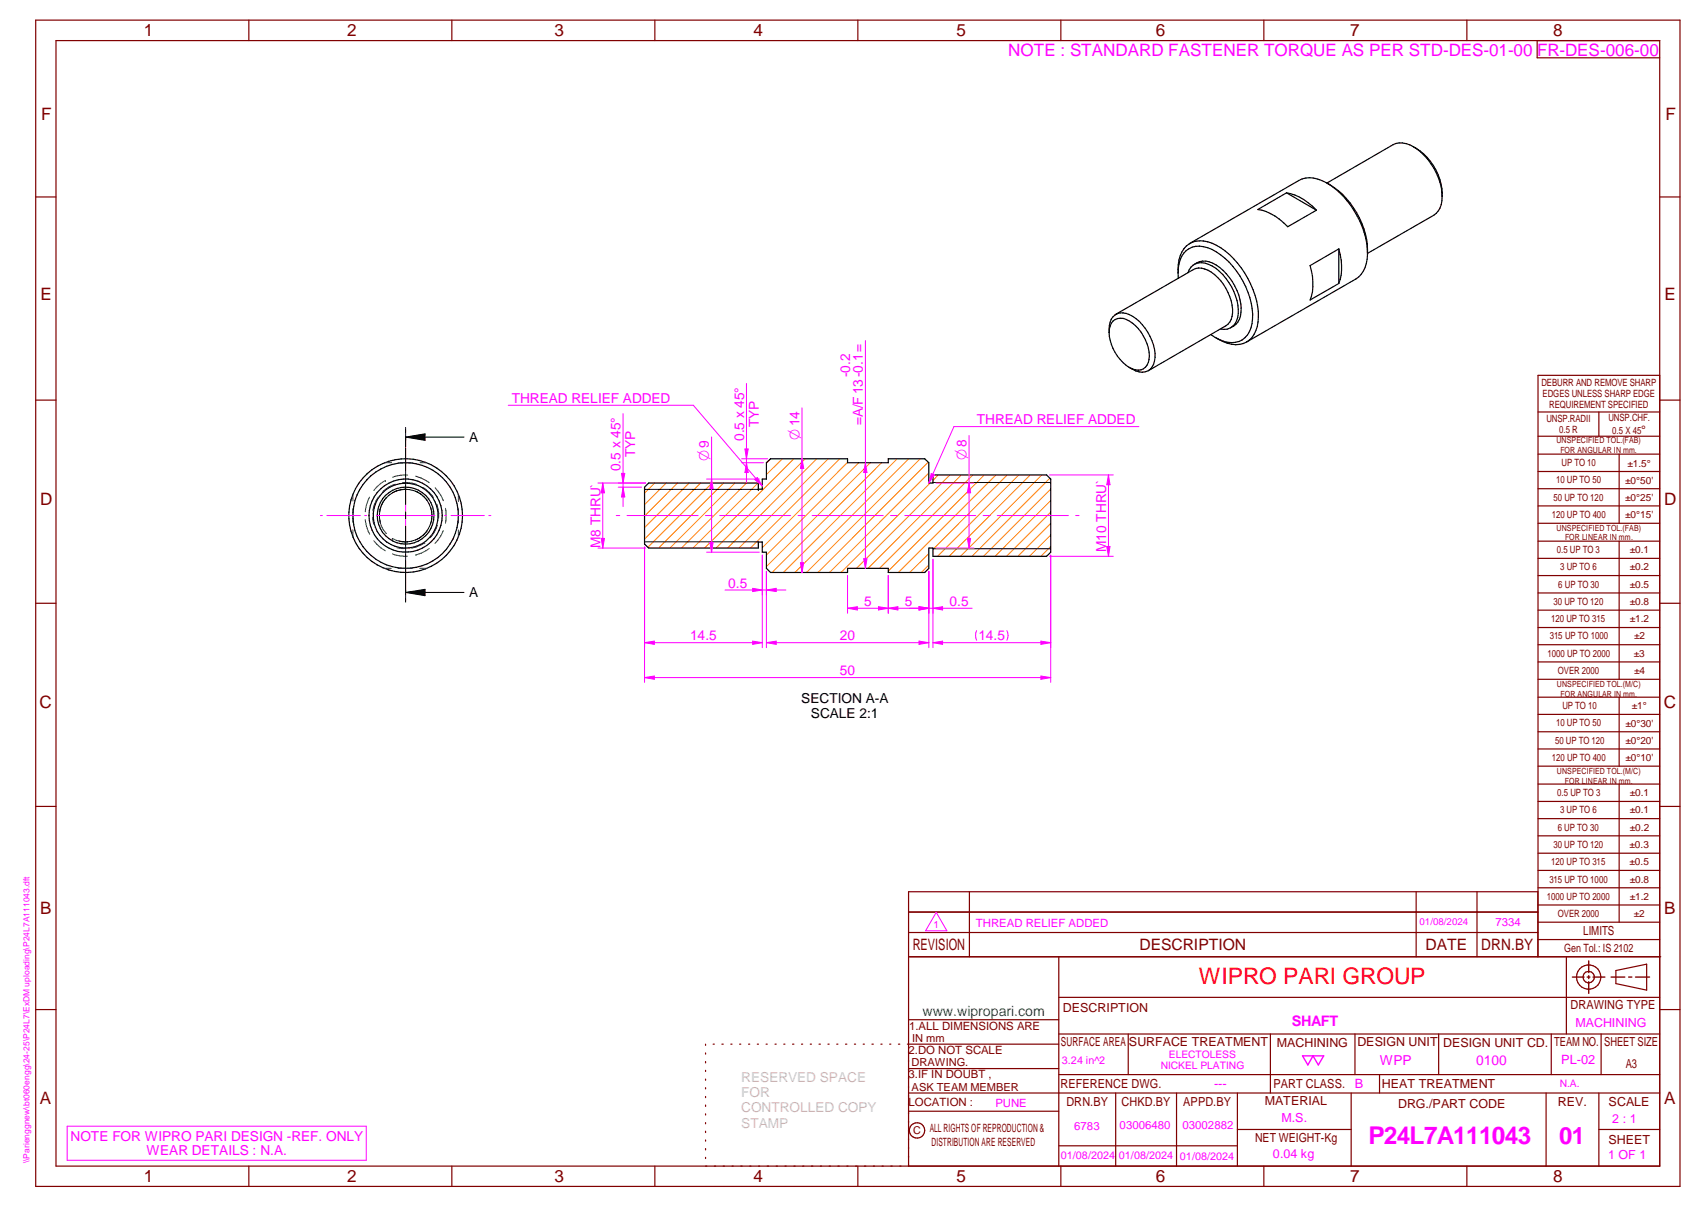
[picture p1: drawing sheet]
<svg xmlns="http://www.w3.org/2000/svg" width="420mm" height="297mm" viewBox="0 0 420 297" stroke-linecap="round" stroke-linejoin="round" font-family="sans-serif">
<g fill="none" stroke="#800000" stroke-width=".3">
<path d="M8.8 5h405v287h-405zM13.8 10h395v277h-395zM61.3 5v5M111.3 5v5M161.3 5v5M211.3 5v5M261.3 5v5M311.3 5v5M361.3 5v5M378.6 10v4.2h30.2M8.8 48.5h5M408.8 48.5h5"/>
<path d="M8.8 98.5h5M408.8 92.4h-30v143.1M408.8 98.5h5M378.8 101.4h30M378.8 107.4h30M378.8 111.8h30M378.8 116h30M393.8 101.4v6M398.8 111.8v17M378.8 120.3h30M378.8 124.5h30M378.8 128.8h30"/>
<path d="M378.8 133.2h30M378.8 137.4h30M398.8 133.2v34M8.8 148.5h5M378.8 141.6h30M378.8 145.9h30M378.8 150.2h30M378.8 154.4h30M378.8 158.7h30M408.8 148.5h5M378.8 162.9h30M378.8 167.2h30"/>
<path d="M378.8 171.6h30M378.8 175.8h30M398.8 171.6v17M8.8 198.5h5M378.8 180.1h30M378.8 184.3h30M378.8 188.6h30M378.8 193h30M378.8 197.2h30M398.8 193v33.9M408.8 198.5h5M238.7 219.5v16"/>
<path d="M348.8 219.5v16M363.8 219.5v16M378.8 201.5h30M378.8 205.7h30M378.8 210h30M378.8 214.2h30M378.8 218.5h30M223.8 235.5h185.2M223.8 229.5h154.9M223.8 224.5h154.9M260.8 235.5v51.5M378.7 235.5v-16h-154.9v67.5"/>
<path d="M378.8 222.7h30M378.8 226.9h30M378.8 231.2h30M385.8 235.5v19M398 238.8l7.5-1.5v6.4l-7.5-1.6zM8.8 248.5h5M173.8 257v.3M173.8 259.1v.3M175.6 257h.3M177.8 257h.3M180 257h.3M182.1 257h.3"/>
<path d="M184.4 257h.2M186.5 257h.3M188.7 257h.3M190.9 257h.3M193 257h.3M195.2 257h.3M197.4 257h.3M199.5 257h.3M201.7 257h.3M203.9 257h.3M206.1 257h.3M208.2 257h.4"/>
<path d="M210.4 257h.3M212.6 257h.3M214.7 257h.4M216.9 257h.3M219.1 257h.3M221.3 257h.3M223.8 251h37M260.8 257h-37.3M260.8 245.4h148M260.8 254.5h148M277.9 254.5v10M312.9 254.5v14.5"/>
<path d="M333.7 254.5v10M354.3 254.5v10M382 254.5v10M394.3 254.5v10M408.8 248.5h5M173.8 261.2v.4M173.8 263.4v.3M173.8 265.6v.3M173.8 267.7v.3M173.8 269.8v.3M173.8 271.9v.4M173.8 274.1v.3"/>
<path d="M173.8 276.3v.3M173.8 278.4v.3M223.8 269h185M223.8 263h37M223.8 273.5h37M260.8 264.5h148M274.8 269v18M289.8 269v18M304.7 269v18M304.7 278h28.1M332.8 269v18M339.8 264.5v4.5"/>
<path d="M380.8 269v18M393.8 269v18M393.8 278h15M61.3 287v5M111.3 287v5M161.3 287v5M173.8 280.5v.3M173.8 282.7v.3M173.8 284.8v.3M211.3 287v5M260.8 282h43.9M261.3 287v5"/>
<path d="M311.3 287v5M361.3 287v5"/>
<circle cx="391.3" cy="240.5" r="2.99"/>
<circle cx="391.3" cy="240.5" r="1.41"/>
<circle cx="225.9" cy="278.2" r="1.89"/>
</g>
<g fill="none" stroke="#f0f" stroke-width=".25">
<path d="M99.9 105.9v.5M99.9 107.5v8.2M99.9 116.8v.5M99.9 119.7v14.4M78.9 126.9h.5M80.5 126.9h8.3M89.8 126.9h.5M92.7 126.9h14.4M99.9 136.5v.4M99.9 138v8.3M109.5 126.9h.5M111.1 126.9h8.2"/>
<path d="M120.4 126.9h.5M151.8 126.9h.8M154.4 126.9h17.5M173.7 126.9h1.7M177.2 126.9h17.5M196.5 126.9h1.7M200 126.9h17.5M212.7 137.5h.8l-.4 2.4zM219.3 126.9h1.7M222.8 126.9h17.5M242.1 126.9h1.7M245.6 126.9h17.5"/>
<path d="M264.9 126.9h.9M99.9 147.4v.5M16.5 277.2h73.7v8.3h-73.7z"/>
</g>
<path d="M391.3 236.5v2.9M387.3 240.5h2.8M390.9 240.5h.7M391.3 240.1v.7M391.3 241.6v2.9M392.3 240.5h3M396.8 240.5h3.4M401.1 240.5h.8M402.8 240.5h3.5" fill="none" stroke="#800000" stroke-width=".34"/>
<path d="M320.8 259.8h5.2l-1.3 2.3-1.3-2.3-1.3 2.3z" fill="none" stroke="#f0f" stroke-width=".34"/>
<g fill="none" stroke="#008000" stroke-width=".25">
<path d="M94.7 113.9h1.7M94.9 118.2h.1M94.9 118.2l-1.1 .8-1.7 1.7M97.4 119.2a7.2 7.2 0 0 0-3.1 1.7M98.2 113.9h3.5M99.2 118.7h1.2l2.2 .5M100.4 116.9a8.5 8.5 0 0 0-3.7 .5M102.4 117.2l1.3 .4 2 1.2M103.5 113.9h1.6M86.9 121.7v1.6M86.9 125.1v3.5M86.9 130.4v1.7"/>
<path d="M89.9 127.9a8.9 8.9 0 0 0 1.1 3.5M91 122.3l-.8 2-.3 1.6M91.8 127.3l.2 1.7M91.9 125.5h.1M92.1 133.1l1.7 1.7 1.1 .8M93.2 122.3l-1.1 2-.2 1.2M93.5 127.9a6.1 6.1 0 0 0 1.7 3.4M94.7 139.9h1.6M95.1 122.5a5.6 5.6 0 0 0-1.6 3.4M96.6 132.5h.1M96.6 132.5a6 6 0 0 0 3.8 .9M96.7 136.3a7.9 7.9 0 0 0 3.7 .6"/>
<path d="M97.8 134.8l1.7 .2M98.1 139.9h3.5M100.4 120.4a6.3 6.3 0 0 0-3.8 .8M102.3 120.9a6.2 6.2 0 0 1 2.9 2.3M103.4 139.9h1.7M104.3 120a7.7 7.7 0 0 1 2.4 2.4M104.6 133.6l-1 .6-2.3 .7M104.6 133.6h.1M105.3 130.6a6.6 6.6 0 0 1-3 2.3M105.7 135a8.3 8.3 0 0 1-3.4 1.6M106.1 125a6.3 6.3 0 0 1 0 3.8M107.2 120.1a8.8 8.8 0 0 1 2 3.1"/>
<path d="M107.6 124.1l.5 2.3-.1 1.1M107.6 124.1h.1M107.7 129.3a7.3 7.3 0 0 1-1.8 3M109.2 130.6a8.5 8.5 0 0 1-2.1 3.1M109.7 125.1l.2 1.8-.2 1.8M112.9 121.7v1.7M112.9 125.2v3.5M112.9 130.4v1.7"/>
</g>
<g fill="none" stroke="#000" stroke-width=".3">
<path d="M348.1 36.1a13.7 13.7 0 0 1 7.1 12.2M348.1 36.1a5.1 5.1 0 0 0-5-.5l-16.3 9.4M348.1 36.1a15.9 15.9 0 0 1 7 11.1M293 59.9l26.9-15.5a6.5 6.5 0 0 1 6.7 .6 21.9 21.9 0 0 1 10.2 17.6 7.1 7.1 0 0 1-2.9 6.1l-26.9 15.5M316.9 47.5a12.7 12.7 0 0 1 7.3 4.2M316.9 47.5l-7.1 4.1a12.9 12.9 0 0 1 7.3 4.2l7.1-4.1M316.9 47.5l7.3 4.2M326.9 45.1a20 20 0 0 1 9.9 17.1M355.2 47.5v.8M355.2 48.3a5 5 0 0 1-2.1 4.7l-16.3 9.4M274.8 77.3l19.1-11a4.6 4.6 0 0 1 5.2 1.3 12.3 12.3 0 0 1 4.3 10.3 3.3 3.3 0 0 1-1.5 2.3l-19.1 11M290.1 67.1a7.5 7.5 0 0 1 2.8-7.1 7.2 7.2 0 0 1 7.8 1 21.9 21.9 0 0 1 9.2 17 7.1 7.1 0 0 1-2.9 6.2"/>
<path d="M290.2 68.5a7.3 7.3 0 0 1 2.6-7.3 7.2 7.2 0 0 1 7.8 1.5 20.1 20.1 0 0 1 7.9 15.8 5.3 5.3 0 0 1-5.1 5.8 9 9 0 0 1-5.2-2M292.6 67.1a3.5 3.5 0 0 1 5.1-2 13.2 13.2 0 0 1 7.1 13 3.7 3.7 0 0 1-1.7 2.5M294.1 65.1a4.9 4.9 0 0 1 6.3 .7 13.3 13.3 0 0 1 5.1 12 3.9 3.9 0 0 1-2.4 2.8M329.7 61.3a13.7 13.7 0 0 1 0 8.5M329.7 61.3l-7 4.1a13.5 13.5 0 0 1 0 8.4l7-4M329.7 61.3v8.5M273.2 81.8a10.7 10.7 0 0 0 5.7 9M273.2 81.8a3 3 0 0 1 2.7-3.5 8 8 0 0 1 6.2 5.4 6.2 6.2 0 0 1 0 6.7 2.72 2.72 0 0 1-3.2 .4M273.2 81.8a4.5 4.5 0 0 1 2-4.6 6.1 6.1 0 0 1 6.1 2.7 10.6 10.6 0 0 1 2.8 9.7l-.7 1.2-.6 .4M278.8 90.8a4 4 0 0 0 4 .4M299.3 83.1a7.6 7.6 0 0 0 7.7 1.1M303.1 80.6l-.8 .4h-1.7"/>
<path d="M159.8 118.9h27v1.5h.9v-2.5h1.1v-4l1-1h18.9v1h10.1v-1h8.9l1.1 1v5h1v-2h28l1 1v18l-1 1h-28v-2h-1v5l-1.1 1h-8.9v-1h-10.1v1h-18.9l-1-1v-4h-1.1v-2.5h-.9v1.5h-27l-1.1-1v-14zM186.8 133.4h.1M186.8 120.4h.1"/>
<circle cx="99.9" cy="126.9" r="7"/>
<circle cx="99.9" cy="126.9" r="13"/>
<circle cx="99.9" cy="126.9" r="14"/>
<circle cx="99.9" cy="126.9" r="8"/>
<circle cx="99.9" cy="126.9" r="9"/>
</g>
<g fill="none" stroke="#000" stroke-width=".25">
<path d="M99.9 105.2v4.8M99.9 110.2v14M99.9 107.6h14.4M99.9 107.6l4.8-.8v1.6zM229.8 118.7h29M93.7 128.6a6.5 6.5 0 0 1 5.7-8.1 6.5 6.5 0 0 1 7 7 6.5 6.5 0 0 1-8.2 5.6M99.9 125.9v1.8M99.9 129.5v18.7M158.7 120.4h28.1M158.7 133.3h28.1M229.8 135h29M99.9 145.8l4.8-.8v1.6z"/>
<path d="M99.9 145.8h14.4"/>
</g>
<path d="M99.9 107.6l4.8-.8v1.6zM99.9 145.8l4.8-.8v1.6z" fill="#000"/>
<g fill="none" stroke="#ff8000" stroke-width=".25">
<path d="M161.2 118.9l-2.5 2.5M164.1 118.9l-5.4 5.3M166.9 118.9l-8.2 8.1M169.7 118.9l-11 10.9M172.5 118.9l-13.8 13.8M175.4 118.9l-15.9 15.8M178.2 118.9l-16 16M181 118.9l-16 16M183.8 118.9l-16 16M186.7 118.9l-16 16M189.9 112.9l-1.1 1.1M192.7 112.9l-3.9 3.9"/>
<path d="M195.5 112.9l-22 22M198.3 112.9l-22 22M201.2 112.9l-22 22M204 112.9l-22 22M206.8 112.9l-22 22M208.7 113.8l-21 21M211.5 113.9l-22.7 22.7M214.3 113.9l-25.5 25.5M217.1 113.9l-26.9 27M221 112.9l-28.1 28M223.8 112.9l-28 28M226.6 112.9l-28 28"/>
<path d="M228.6 113.7l-27.1 27.2M228.8 116.4l-24.5 24.5M229.1 118.9l-22 22M231.1 116.9l-1.3 1.3M233.9 116.9l-23 23M236.8 116.9l-23 23M239.6 116.9l-23 23M242.4 116.9l-23.6 23.6M245.3 116.9l-24 24M248.1 116.9l-18.3 18.3M250.9 116.9l-20 20M253.7 116.9l-19.9 20"/>
<path d="M256.6 116.9l-20.1 20M258.6 117.7l-19.2 19.2M228.8 136.2l-4.7 4.7M228.8 139l-1.9 1.9M258.8 134.5l-2.4 2.4M258.8 131.7l-5.3 5.2M258.8 128.8l-8.1 8.1M258.8 126l-10.9 10.9M258.8 123.2l-13.7 13.7M258.8 120.4l-16.6 16.5"/>
</g>
<path d="M212.7 137.5h.8l-.4 2.4z" fill="#f0f"/>
<path d="M213.1 113.9l.4 2.4h-.8z" fill="none" stroke="#f0f" stroke-width=".25"/>
<path d="M213.1 113.9l.4 2.4h-.8z" fill="#f0f"/>
<path d="M213.1 83.8v56.1M158.7 134.6v33.3M258.8 136.6v31.3M158.7 166.8l2.5-.4v.8z" fill="none" stroke="#f0f" stroke-width=".25"/>
<path d="M158.7 166.8l2.5-.4v.8z" fill="#f0f"/>
<path d="M256.4 166.4l2.4 .4-2.4 .4z" fill="none" stroke="#f0f" stroke-width=".25"/>
<path d="M256.4 166.4l2.4 .4-2.4 .4z" fill="#f0f"/>
<path d="M188.8 140.6v18.8M188.8 158.2l2.4-.4v.8zM228.8 140.6v18.8M158.7 166.8h100.1" fill="none" stroke="#f0f" stroke-width=".25"/>
<path d="M188.8 158.2l2.4-.4v.8z" fill="#f0f"/>
<path d="M226.3 157.8l2.5 .4-2.5 .4z" fill="none" stroke="#f0f" stroke-width=".25"/>
<path d="M226.3 157.8l2.5 .4-2.5 .4z" fill="#f0f"/>
<path d="M229.8 137.6v13.3M188.8 158.2h40M226.3 149.3l2.5 .4-2.5 .4zM228.8 140.6v10.3" fill="none" stroke="#f0f" stroke-width=".25"/>
<path d="M226.3 149.3l2.5 .4-2.5 .4z" fill="#f0f"/>
<path d="M229.8 149.7l2.3-.4v.8z" fill="none" stroke="#f0f" stroke-width=".25"/>
<path d="M229.8 149.7l2.3-.4v.8z" fill="#f0f"/>
<path d="M229.8 137.6v21.8M258.8 136.6v22.8M224 149.7h15.4M229.8 158.2l2.3-.4v.8zM240.5 155.2a2.89 2.89 0 0 0 0 2.4M248 155.2a2.52 2.52 0 0 1 0 2.4" fill="none" stroke="#f0f" stroke-width=".25"/>
<path d="M229.8 158.2l2.3-.4v.8z" fill="#f0f"/>
<path d="M256.4 157.8l2.4 .4-2.4 .4z" fill="none" stroke="#f0f" stroke-width=".25"/>
<path d="M256.4 157.8l2.4 .4-2.4 .4z" fill="#f0f"/>
<path d="M187.7 136.6v9.8M185.4 144.8l2.3 .4-2.3 .4zM188.8 140.6v5.8M229.8 158.2h29" fill="none" stroke="#f0f" stroke-width=".25"/>
<path d="M185.4 144.8l2.3 .4-2.3 .4z" fill="#f0f"/>
<path d="M188.8 145.2l2.4-.4v.8z" fill="none" stroke="#f0f" stroke-width=".25"/>
<path d="M188.8 145.2l2.4-.4v.8z" fill="#f0f"/>
<path d="M158.7 134.6v24.8M187.7 136.6v22.8M178.6 145.2h14.9M185.4 157.8l2.3 .4-2.3 .4z" fill="none" stroke="#f0f" stroke-width=".25"/>
<path d="M185.4 157.8l2.3 .4-2.3 .4z" fill="#f0f"/>
<path d="M158.7 158.2l2.5-.4v.8z" fill="none" stroke="#f0f" stroke-width=".25"/>
<path d="M158.7 158.2l2.5-.4v.8z" fill="#f0f"/>
<path d="M147.3 118.9h11.7M148.5 118.9l.4 2.4h-.8zM147.3 134.9h11.7M158.7 158.2h29" fill="none" stroke="#f0f" stroke-width=".25"/>
<path d="M148.5 118.9l.4 2.4h-.8z" fill="#f0f"/>
<path d="M148.1 132.5h.8l-.4 2.4z" fill="none" stroke="#f0f" stroke-width=".25"/>
<path d="M148.1 132.5h.8l-.4 2.4z" fill="#f0f"/>
<path d="M148.5 118.9v16M152.3 119.9h5.7M152.3 118.9h6.7M153.1 116.5h.8l-.5 2.4z" fill="none" stroke="#f0f" stroke-width=".25"/>
<path d="M153.1 116.5h.8l-.5 2.4z" fill="#f0f"/>
<path d="M153.4 119.9l.5 2.4h-.8z" fill="none" stroke="#f0f" stroke-width=".25"/>
<path d="M153.4 119.9l.5 2.4h-.8z" fill="#f0f"/>
<path d="M153.4 101.8v22.9M174 117.9h13M175.2 117.9l.4 2.4h-.8zM174 135.9h13" fill="none" stroke="#f0f" stroke-width=".25"/>
<path d="M175.2 117.9l.4 2.4h-.8z" fill="#f0f"/>
<path d="M174.8 133.5h.8l-.4 2.4z" fill="none" stroke="#f0f" stroke-width=".25"/>
<path d="M174.8 133.5h.8l-.4 2.4z" fill="#f0f"/>
<path d="M175.2 107.5v28.4M197.5 112.9l.4 2.4h-.8z" fill="none" stroke="#f0f" stroke-width=".25"/>
<path d="M197.5 112.9l.4 2.4h-.8z" fill="#f0f"/>
<path d="M197.1 138.5h.8l-.4 2.4z" fill="none" stroke="#f0f" stroke-width=".25"/>
<path d="M197.1 138.5h.8l-.4 2.4z" fill="#f0f"/>
<path d="M182.7 113.9h5.3M182.7 112.9h6.3M183.5 110.5h.8l-.5 2.4zM197.5 100.4v40.5" fill="none" stroke="#f0f" stroke-width=".25"/>
<path d="M183.5 110.5h.8l-.5 2.4z" fill="#f0f"/>
<path d="M183.8 113.9l.5 2.4h-.8z" fill="none" stroke="#f0f" stroke-width=".25"/>
<path d="M183.8 113.9l.5 2.4h-.8z" fill="#f0f"/>
<path d="M183.8 94.4v24.3M258.5 116.9h15.7M273 116.9l.4 2.4h-.8zM258.5 136.9h15.7" fill="none" stroke="#f0f" stroke-width=".25"/>
<path d="M273 116.9l.4 2.4h-.8z" fill="#f0f"/>
<path d="M272.6 134.5h.8l-.4 2.4z" fill="none" stroke="#f0f" stroke-width=".25"/>
<path d="M272.6 134.5h.8l-.4 2.4z" fill="#f0f"/>
<path d="M273 116.9v20M218.8 141.6v9.3M226.3 149.3l2.5 .4-2.5 .4zM228.8 140.6v10.3" fill="none" stroke="#f0f" stroke-width=".25"/>
<path d="M226.3 149.3l2.5 .4-2.5 .4z" fill="#f0f"/>
<path d="M218.8 149.7l2.3-.4v.8z" fill="none" stroke="#f0f" stroke-width=".25"/>
<path d="M218.8 149.7l2.3-.4v.8z" fill="#f0f"/>
<path d="M208.7 141.6v9.3M208.7 149.7l2.4-.4v.8zM218.8 141.6v9.3M218.8 149.7h10" fill="none" stroke="#f0f" stroke-width=".25"/>
<path d="M208.7 149.7l2.4-.4v.8z" fill="#f0f"/>
<path d="M216.4 149.3l2.4 .4-2.4 .4z" fill="none" stroke="#f0f" stroke-width=".25"/>
<path d="M216.4 149.3l2.4 .4-2.4 .4z" fill="#f0f"/>
<path d="M230.5 118.9h9.3M238.7 118.9l.3 2.4h-.8zM230.5 134.9h9.3M208.7 149.7h10.1" fill="none" stroke="#f0f" stroke-width=".25"/>
<path d="M238.7 118.9l.3 2.4h-.8z" fill="#f0f"/>
<path d="M238.2 132.5h.8l-.3 2.4z" fill="none" stroke="#f0f" stroke-width=".25"/>
<path d="M238.2 132.5h.8l-.3 2.4z" fill="#f0f"/>
<path d="M234.9 105l-6.1 13.9M238.7 107.2v27.7" fill="none" stroke="#f0f" stroke-width=".25"/>
<path d="M229.4 116.5l.7 .3-1.3 2.1z" fill="#f0f"/>
<path d="M170.8 99.7l16.9 19.9M229.4 116.5l.7 .3-1.3 2.1zM234.9 105h45.6" fill="none" stroke="#f0f" stroke-width=".25"/>
<path d="M185.9 118l.6-.5 1.2 2.1z" fill="#f0f"/>
<path d="M125.2 99.7h45.6M185.9 118l.6-.5 1.2 2.1zM230.6 224.5l2.6 4.6h-5.2z" fill="none" stroke="#f0f" stroke-width=".25"/>
<text font-size="6" fill="#f0f" x="337" y="281.6">P24L7A111043</text>
<text font-size="5.9" fill="#f0f" x="384" y="281.6">01</text>
<text font-size="5.6" fill="#f00" x="295.3" y="242.2">WIPRO PARI GROUP</text>
<g font-size="4.2" fill="#800000">
<text x="35.4" y="9">1</text>
<text x="85.5" y="8.9">2</text>
<text x="136.6" y="9">3</text>
<text x="185.6" y="9">4</text>
<text x="235.6" y="9">5</text>
<text x="284.6" y="8.8">6</text>
<text x="332.6" y="9">7</text>
<text x="382.6" y="9">8</text>
<text x="10.1" y="29.6">F</text>
<text x="410.2" y="29.6">F</text>
<text x="9.9" y="73.9">E</text>
<text x="409.9" y="73.9">E</text>
<text x="9.9" y="124.2">D</text>
<text x="409.9" y="124.2">D</text>
<text x="9.7" y="174.3">C</text>
<text x="409.7" y="174.3">C</text>
<text x="9.9" y="225">B</text>
<text x="409.8" y="225">B</text>
<text x="9.8" y="271.7">A</text>
<text x="409.8" y="271.7">A</text>
<text x="35.4" y="291">1</text>
<text x="85.5" y="290.9">2</text>
<text x="136.6" y="291">3</text>
<text x="185.6" y="291">4</text>
<text x="235.6" y="291">5</text>
<text x="284.6" y="290.8">6</text>
<text x="332.6" y="291">7</text>
<text x="382.6" y="291">8</text>
</g>
<text font-size="4.2" fill="#f0f" x="248.3" y="13.8">NOTE : STANDARD FASTENER TORQUE AS PER STD-DES-01-00 FR-DES-006-00</text>
<g font-size="3.9" fill="#800000">
<text x="224.8" y="233.8">REVISION</text>
<text x="280.7" y="233.8">DESCRIPTION</text>
<text x="351.1" y="233.8">DATE</text>
<text x="364.8" y="233.8">DRN.BY</text>
</g>
<g font-size="3.7" fill="#f0f">
<text x="174.6" y="113.5" transform="rotate(-90 174.6 113.5)">O9</text>
<text x="196.9" y="108.2" transform="rotate(-90 196.9 108.2)">O14</text>
<text x="238.1" y="113.1" transform="rotate(-90 238.1 113.1)">O8</text>
</g>
<text font-size="3.6" fill="#f0f" x="318.2" y="252.6">SHAFT</text>
<text font-size="3.5" fill="#00f" x="227.2" y="250">www.wipropari.com</text>
<g font-size="3.4" fill="#f0f">
<text x="209.4" y="92.8" transform="rotate(-90 209.4 92.8)">-0.2</text>
<text x="126" y="99.1">THREAD RELIEF ADDED</text>
<text x="186.8" y="105.1" transform="rotate(-90 186.8 105.1)">TYP</text>
<text x="212.5" y="104.7" transform="rotate(-90 212.5 104.7)">=A/F13-0.1=</text>
<text x="240.6" y="104.4">THREAD RELIEF ADDED</text>
<text x="156.5" y="112.6" transform="rotate(-90 156.5 112.6)">TYP</text>
<text x="183.2" y="108.5" transform="rotate(-90 183.2 108.5)">0.5 x 45°</text>
<text x="152.9" y="116" transform="rotate(-90 152.9 116)">0.5 x 45°</text>
<text x="147.9" y="134.9" transform="rotate(-90 147.9 134.9)">M8 THRU`</text>
<text x="272.4" y="135.8" transform="rotate(-90 272.4 135.8)">M10 THRU`</text>
<text x="179.4" y="144.6">0.5</text>
<text x="212.8" y="149.1">5</text>
<text x="222.8" y="149.1">5</text>
<text x="233.9" y="149.1">0.5</text>
<text x="170" y="157.6">14.5</text>
<text x="206.9" y="157.6">20</text>
<text x="240.9" y="157.6">14.5</text>
<text x="206.9" y="166.2">50</text>
<text x="339.8" y="262.2">WPP</text>
<text x="363.6" y="262">0100</text>
<text x="17.4" y="280.8">NOTE FOR WIPRO PARI DESIGN -REF. ONLY</text>
<text x="36.1" y="284.4">WEAR DETAILS : N.A.</text>
</g>
<g font-size="3.4">
<text x="115.6" y="108.8">A</text>
<text x="115.6" y="147">A</text>
<text x="197.3" y="173.1">SECTION A-A</text>
<text x="199.7" y="176.7">SCALE 2:1</text>
</g>
<g font-size="3.4" fill="#c0c0c0">
<text x="182.6" y="266.2">RESERVED SPACE</text>
<text x="182.6" y="270">FOR</text>
<text x="182.6" y="273.7">CONTROLLED COPY</text>
<text x="182.6" y="277.5">STAMP</text>
</g>
<g font-size="3.1" fill="#800000">
<text x="389.9" y="230.2">LIMITS</text>
<text x="261.8" y="249">DESCRIPTION</text>
<text x="386.8" y="248.4">DRAWING TYPE</text>
<text x="261.3" y="257.5">SURFACE AREA</text>
<text x="278" y="257.5">SURFACE TREATMENT</text>
<text x="314.5" y="257.6">MACHINING</text>
<text x="334.3" y="257.5">DESIGN UNIT</text>
<text x="355.4" y="257.6">DESIGN UNIT CD.</text>
<text x="382.8" y="257.3">TEAM NO.</text>
<text x="395.1" y="257.4">SHEET SIZE</text>
<text x="400.4" y="262.8">A3</text>
<text x="261.2" y="267.8">REFERENCE DWG.</text>
<text x="313.6" y="267.7">PART CLASS.</text>
<text x="340.3" y="267.7">HEAT TREATMENT</text>
<text x="262.6" y="272.2">DRN.BY</text>
<text x="276.2" y="272.1">CHKD.BY</text>
<text x="291.4" y="272.2">APPD.BY</text>
<text x="311.5" y="272">MATERIAL</text>
<text x="344.3" y="272.6">DRG./PART CODE</text>
<text x="383.7" y="272.2">REV.</text>
<text x="396.2" y="272.3">SCALE</text>
<text x="309.1" y="280.9">NET WEIGHT-Kg</text>
<text x="396.1" y="281.4">SHEET</text>
</g>
<g font-size="3.1" fill="#f0f">
<text x="388" y="252.8">MACHINING</text>
<text x="384.5" y="261.9">PL-02</text>
<text x="299" y="267.8">---</text>
<text x="333.7" y="267.7">B</text>
<text x="315.6" y="276.1">M.S.</text>
<text x="397.1" y="276.4">2 : 1</text>
<text x="313.5" y="285.1">0.04 kg</text>
<text x="396.1" y="285.3">1 OF 1</text>
</g>
<text font-size="3" fill="#800000" x="404.2" y="106.8">°</text>
<g font-size="2.8" fill="#f0f">
<text x="368.3" y="227.9">7334</text>
<text x="240.4" y="228">THREAD RELIEF ADDED</text>
<text x="245.1" y="272.4">PUNE</text>
<text x="264.6" y="278">6783</text>
<text x="275.7" y="277.7">03006480</text>
<text x="291.2" y="277.9">03002882</text>
</g>
<g font-size="2.8" fill="#800000">
<text x="385.2" y="234.4">Gen Tol.: IS 2102</text>
<text x="223.9" y="253.4">1.ALL DIMENSIONS ARE</text>
<text x="223.8" y="259.3">2.DO NOT SCALE</text>
<text x="223.8" y="265.4">3.IF IN DOUBT ,</text>
<text x="223.8" y="272.2">LOCATION :</text>
<text x="229" y="278.7">ALL RIGHTS OF REPRODUCTION &amp;</text>
<text x="229.4" y="282.1">DISTRIBUTION ARE RESERVED</text>
</g>
<g font-size="2.7" fill="#800000">
<text x="224.7" y="256.4">IN mm</text>
<text x="224.5" y="262.4">DRAWING.</text>
<text x="224.5" y="268.4">ASK TEAM MEMBER</text>
<text x="224.9" y="279.2">C</text>
</g>
<g font-size="2.7" fill="#f0f">
<text x="261.5" y="261.9">3.24 in^2</text>
<text x="261.3" y="285.2">01/08/2024</text>
<text x="275.6" y="285.2">01/08/2024</text>
<text x="290.6" y="285.4">01/08/2024</text>
</g>
<g font-size="2.5" fill="#800000">
<text x="379.6" y="95">DEBURR AND REMOVE SHARP</text>
<text x="379.9" y="97.7">EDGES UNLESS SHARP EDGE</text>
<text x="381.5" y="100.5">REQUIREMENT SPECIFIED</text>
<text x="380.9" y="103.8">UNSP.RADII</text>
<text x="384" y="106.6">0.5 R</text>
<text x="396.1" y="103.6">UNSP.CHF.</text>
<text x="397.1" y="106.8">0.5 X 45</text>
<text x="383.2" y="119">10 UP TO 50</text>
<text x="384.6" y="114.7">UP TO 10</text>
<text x="400.3" y="119">±0°50'</text>
<text x="400.8" y="114.8">±1.5°</text>
<text x="382.6" y="123.2">50 UP TO 120</text>
<text x="400.3" y="123.2">±0°25'</text>
<text x="382.2" y="127.4">120 UP TO 400</text>
<text x="400.3" y="127.4">±0°15'</text>
<text x="383.4" y="136.1">0.5 UP TO 3</text>
<text x="401.4" y="136.1">±0.1</text>
<text x="384.2" y="140.4">3 UP TO 6</text>
<text x="401.4" y="140.3">±0.2</text>
<text x="382.6" y="148.8">30 UP TO 120</text>
<text x="383.8" y="144.6">6 UP TO 30</text>
<text x="401.4" y="148.9">±0.8</text>
<text x="401.4" y="144.7">±0.5</text>
<text x="382" y="153.1">120 UP TO 315</text>
<text x="401.4" y="153.1">±1.2</text>
<text x="381.2" y="161.6">1000 UP TO 2000</text>
<text x="381.7" y="157.4">315 UP TO 1000</text>
<text x="402.4" y="161.6">±3</text>
<text x="402.5" y="157.4">±2</text>
<text x="383.7" y="165.9">OVER 2000</text>
<text x="402.5" y="165.9">±4</text>
<text x="383.2" y="178.8">10 UP TO 50</text>
<text x="384.8" y="174.5">UP TO 10</text>
<text x="400.3" y="178.8">±0°30'</text>
<text x="401.9" y="174.6">±1°</text>
<text x="383" y="183">50 UP TO 120</text>
<text x="400.3" y="183.1">±0°20'</text>
<text x="382.2" y="187.3">120 UP TO 400</text>
<text x="400.3" y="187.3">±0°10'</text>
<text x="383.5" y="195.9">0.5 UP TO 3</text>
<text x="401.4" y="196">±0.1</text>
<text x="384.2" y="200.1">3 UP TO 6</text>
<text x="401.4" y="200.2">±0.1</text>
<text x="382.6" y="208.7">30 UP TO 120</text>
<text x="383.7" y="204.4">6 UP TO 30</text>
<text x="401.4" y="208.7">±0.3</text>
<text x="401.4" y="204.4">±0.2</text>
<text x="382" y="213">120 UP TO 315</text>
<text x="401.4" y="212.9">±0.5</text>
<text x="381" y="221.4">1000 UP TO 2000</text>
<text x="381.6" y="217.2">315 UP TO 1000</text>
<text x="401.4" y="221.4">±1.2</text>
<text x="401.4" y="217.2">±0.8</text>
<text x="383.7" y="225.7">OVER 2000</text>
<text x="402.4" y="225.7">±2</text>
</g>
<g font-size="2.5" fill="#f0f">
<text x="229.9" y="228.4">1</text>
<text x="285.9" y="263.1">NICKEL PLATING</text>
<text x="287.9" y="260.4">ELECTOLESS</text>
<text x="384.1" y="267.5">N.A.</text>
</g>
<text font-size="2.4" fill="#f0f" x="349.6" y="227.7">01/08/2024</text>
<g font-size="2.1" fill="#800000">
<text x="383.3" y="109.1">UNSPECIFIED TOL.(FAB)</text>
<text x="384.3" y="111.4">FOR ANGULAR IN mm.</text>
<text x="383.4" y="130.6">UNSPECIFIED TOL.(FAB)</text>
<text x="385.4" y="133">FOR LINEAR IN mm.</text>
<text x="383.4" y="169">UNSPECIFIED TOL.(M/C)</text>
<text x="384.3" y="171.4">FOR ANGULAR IN mm.</text>
<text x="383.4" y="190.5">UNSPECIFIED TOL.(M/C)</text>
<text x="385.4" y="192.8">FOR LINEAR IN mm.</text>
</g>
<text font-size="2.1" fill="#f0f" x="7.2" y="286.3" transform="rotate(-90 7.2 286.3)">\\Parienggnew\bt060engg\24-25\P24L7\ExDM uploading\P24L7A111043.dft</text>
</svg>
